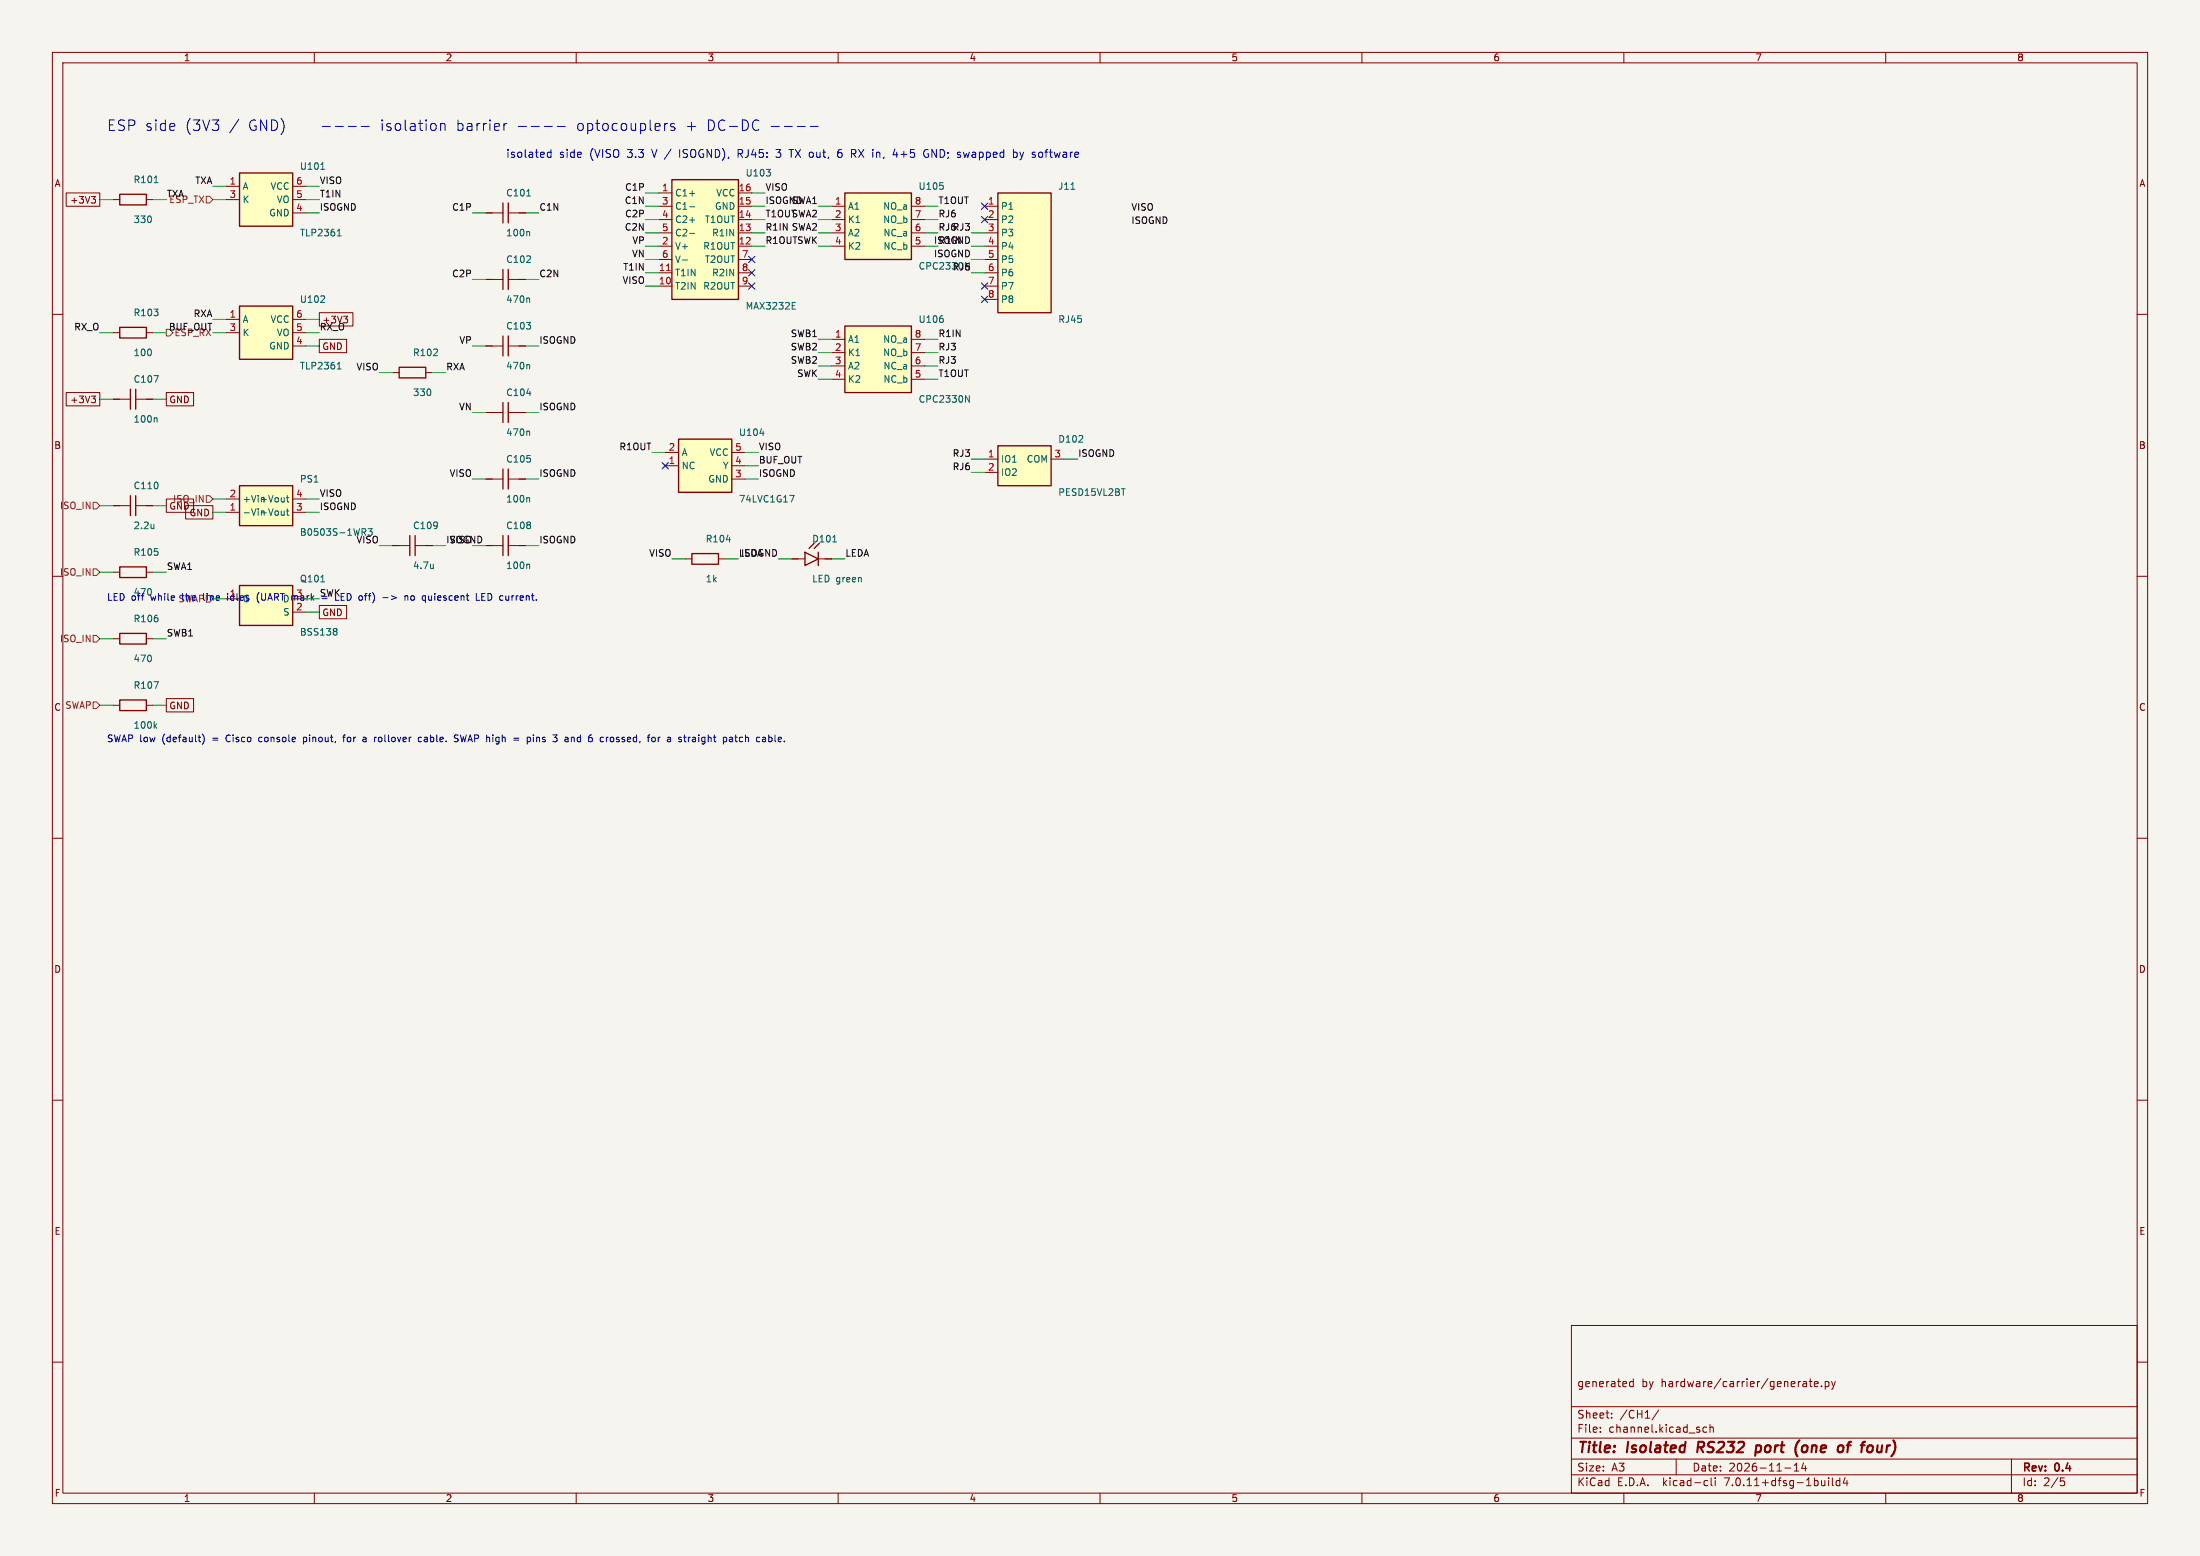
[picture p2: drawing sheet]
<svg xmlns="http://www.w3.org/2000/svg" width="420mm" height="297mm" viewBox="0 0 420 297" stroke-linecap="round" stroke-linejoin="round" font-family="sans-serif">
<path d="M0 0h420v297h-420z" fill="#f5f4ef" stroke="#f5f4ef" stroke-width=".19"/>
<g fill="none" stroke="#840000" stroke-width=".19">
<path d="M10 10h400v277h-400zM12 12h396v273h-396zM60 10v2M110 10v2M160 10v2M210 10v2M260 10v2M310 10v2M360 10v2M12.6 36.8h6.4v2.6h-6.4zM17.4 37.5h.8l-.4 .5M18 38l.2 .2v.3l-.2 .3"/>
<path d="M21.6 38.1h1.3M27.9 38.1h1.3M43.2 35.6h2.5M43.2 38.1h2.5M55.9 35.6h2.5M55.9 38.1h2.5M125.7 39.4h2.6M125.7 36.8h2.6M141 39.4h2.5M141 36.8h2.5M158.7 39.4h2.6M174 39.4h2.5"/>
<path d="M188 39.4h2.5M10 60h2M55.9 40.6h2.5M61 59.7h6.4v2.5h-6.4zM92.7 40.6h3.3M92.7 53.3h3.3M97 40.6h3.3M97 53.3h3.3M125.7 41.9h2.6M125.7 44.5h2.6M125.7 47h2.6M125.7 49.5h2.6"/>
<path d="M125.7 52.1h2.6M125.7 54.6h2.6M141 41.9h2.5M141 44.5h2.5M141 47h2.5M141 49.5h2.5M141 52.1h2.5M141 54.6h2.5M158.7 41.9h2.6M158.7 44.5h2.6M158.7 47h2.6M174 41.9h2.5"/>
<path d="M174 44.5h2.5M174 47h2.5M188 41.9h2.5M188 44.5h2.5M188 47h2.5M188 49.5h2.5M188 52.1h2.5M188 54.6h2.5M188 57.2h2.5M408 60h2M12.6 74.9h6.4v2.6h-6.4zM17.4 75.6h.8l-.4 .5"/>
<path d="M18 76.1l.2 .2v.3l-.2 .3M21.6 63.5h1.3M21.6 76.2h3.3M25.9 76.2h3.3M27.9 63.5h1.3M31.7 74.9h5.3v2.6h-5.3zM43.2 63.5h2.5M43.2 61h2.5M55.9 63.5h2.5M55.9 66h2.5M55.9 61h2.5M61 64.8h5.2v2.5h-5.2z"/>
<path d="M65.6 60.4h.8l-.4 .4M66.1 60.8l.3 .3-.1 .4M74.9 71.1h1.3M81.3 71.1h1.2M92.7 66h3.3M92.7 78.7h3.3M97 66h3.3M97 78.7h3.3M158.7 64.8h2.6M158.7 67.3h2.6M158.7 69.9h2.6M158.7 72.4h2.6"/>
<path d="M174 64.8h2.5M174 67.3h2.5M174 69.9h2.5M174 72.4h2.5M21.6 96.5h3.3M25.9 96.5h3.3M31.7 95.2h5.3v2.6h-5.3zM35.4 96.5h5.2v2.6h-5.2zM43.2 97.8h2.5M43.2 95.3h2.5M55.9 97.8h2.5M55.9 95.3h2.5"/>
<path d="M92.7 91.4h3.3M97 91.4h3.3M126.6 88.5l.8 .8M127 88.9h2.5M127 86.4h2.5M127.4 88.5l-.8 .8M139.7 91.4h2.5M139.7 88.9h2.5M139.7 86.4h2.5M188 87.6h2.5M188 90.2h2.5M200.7 87.6h2.5"/>
<path d="M10 110h2M21.6 109.2h1.3M27.9 109.2h1.3M43.2 114.3h2.5M55.9 114.3h2.5M55.9 116.8h2.5M61 115.6h5.2v2.5h-5.2zM74.9 104.1h3.3M79.2 104.1h3.3M92.7 104.1h3.3M97 104.1h3.3M130.8 106.7h1.3"/>
<path d="M137.2 106.7h1.2M151.1 106.7h2.6M156.2 106.7h2.5M408 110h2M21.6 121.9h1.3M21.6 134.6h1.3M27.9 121.9h1.3M27.9 134.6h1.3M31.7 133.3h5.3v2.6h-5.3zM10 160h2M408 160h2M10 210h2"/>
<path d="M408 210h2M10 260h2M300 253h108v32h-108zM408 260h2M300 278.5h108M300 274.5h108M300 268.5h108M305.5 273.2v.2M305.5 272.5v.1M307.7 270.5v.2M307.7 269.8v.1M311.8 263.2v1.5"/>
<path d="M311.8 263.8l-.4-.1-.3 .3 .1 .6h.6M316.7 269.1l-1.3 1.9M320 278.5v3M325.8 272.5l-.4-.1-.3 .3 .1 .6h.6M326.4 272.5l.3-.1 .3 .1 .1 .9M326.4 271.9v1.5M342.5 279.7l.4-.4v1.5M344.3 279.2l-.4 1.1h1M344.7 279.8v1M344.7 263.7l.2 .2v.8M344.9 264.6l-.5 .1M344.9 264l-.5 .1"/>
<path d="M345.4 263.7h.5M345.6 263.2v1.3l.3 .2M346.4 264.2l.7-.2-.1-.2-.4-.1-.2 .2v.7h.6M347.7 264.5v.2M348.4 263.8l.5-.1 .3 .3-.2 .6h-.6M348.4 263.7v1.5M349.7 263.7l.3 1M350 264.7l-.3 .5M350.4 263.7l-.4 1M384 278.5v6.5M60 285v2M110 285v2"/>
<path d="M160 285v2M210 285v2M260 285v2M300 281.5h108M310 285v2M325.6 282.6l.4 .1M326 283.5l-.4 .1M326.7 282.1v1.3l.2 .2M327.4 282.1v.1M327.4 282.6v1M340.7 280.2h1.2M342.5 280.8h.9"/>
<path d="M349.1 282.1v.1M349.1 282.6v1M349.8 282.1v1.3l.2 .2M351.2 282.7l-.4-.1-.3 .3 .2 .6h.5M351.2 282.1v1.5M352.2 282l-.3 1.1h.9M352.6 282.6v1M360 285v2M393.4 282.1h.7M393.5 282.7h.4l.3 .2-.2 .6-.5 .1"/>
</g>
<path d="M324.3 275.2l-.3 2M335.2 277.1h.7M335.3 276h.8M335.3 275.9l-.2 2M343.5 274.9l-.3 .4M344.5 275.9l-.5 .4v.5l.1 .3 .5 .1M352.5 275.9h.8M353.4 275.2l-.4 .1-.1 .2-.2 1.7M358.5 275.9l-.2 1 .1 .2 .5 .1" fill="none" stroke="#840000" stroke-width=".4"/>
<g fill="#ffffc2" stroke="#ffffc2" stroke-width=".19">
<path d="M161.3 36.8h12.7v12.7h-12.7z"/>
<path d="M45.7 111.8h10.2v7.6h-10.2z"/>
<path d="M190.5 36.8h10.2v22.9h-10.2z"/>
<path d="M45.7 33h10.2v10.2h-10.2z"/>
<path d="M45.7 58.4h10.2v10.2h-10.2z"/>
<path d="M128.3 34.3h12.7v22.9h-12.7z"/>
<path d="M161.3 62.2h12.7v12.7h-12.7z"/>
<path d="M45.7 92.7h10.2v7.6h-10.2z"/>
<path d="M129.5 83.8h10.2v10.2h-10.2z"/>
<path d="M190.5 85.1h10.2v7.6h-10.2z"/>
</g>
<g fill="none" stroke="#840000" stroke-width=".25">
<path d="M22.9 37.1h5v2h-5zM45.7 33h10.2v10.2h-10.2zM96 38.7v3.8M97 38.7v3.8M128.3 34.3h12.7v22.9h-12.7zM161.3 36.8h12.7v12.7h-12.7zM190.5 36.8h10.2v22.9h-10.2zM45.7 58.4h10.2v10.2h-10.2zM96 51.4v3.8M97 51.4v3.8M22.9 62.5h5v2h-5zM24.9 74.3v3.8"/>
<path d="M25.9 74.3v3.8M76.2 70.1h5.1v2h-5.1zM96 64.1v3.8M96 76.8v3.8M97 64.1v3.8M97 76.8v3.8M161.3 62.2h12.7v12.7h-12.7zM24.9 94.6v3.8M25.9 94.6v3.8M45.7 92.7h10.2v7.6h-10.2zM96 89.5v3.8M97 89.5v3.8"/>
<path d="M129.5 83.8h10.2v10.2h-10.2zM190.5 85.1h10.2v7.6h-10.2zM22.9 108.2h5v2h-5zM45.7 111.8h10.2v7.6h-10.2zM78.2 102.2v3.8M79.2 102.2v3.8M96 102.2v3.8M97 102.2v3.8M132.1 105.7h5.1v2h-5.1zM153.7 105.4l2.5 1.3-2.5 1.3zM155.4 103.7l-1 1M156.2 105.4v2.6"/>
<path d="M156.4 103.7l-1 1M22.9 120.9h5v2h-5zM22.9 133.6h5v2h-5z"/>
</g>
<g fill="none" stroke="#006464" stroke-width=".19">
<path d="M29.4 34.9h.8M61.3 32.3h.7M100.6 37.4h.7M131.7 36.9h.9M131.7 39.5h.9M146.3 32.3h.8l-.5 .5M147 32.9v.6M180 35.5v.5M204.5 36.1h.7M61.2 57.7h.8M61.9 56.6v.4M64.4 45h.7"/>
<path d="M64.5 44.1l.3-.3v1.2M100.9 44.2l.2 .2v.6M100.9 56.9l.2 .2v.6M130.3 49.6h.9M131.7 42h.9M131.7 44.5h.9M151.2 57.7h.6M151.2 59h.6M29.4 71.7h.8l-.5 1.3M29.8 79.7l.2 .2v.7M64.4 70.4h.7M64.5 69.5l.3-.3v1.2"/>
<path d="M100.6 75.1h.7M100.9 69.6l.2 .2v.6M180 60.9v.5M184.3 75.5l.7 1.3v-1.3M54.7 97.5h.5M54.7 95h.5M54.8 94.6v1l.4 .2M54.8 97.1v1.1l.4 .2M100.9 82.3l.2 .2v.6M100.9 95l.2 .2v.6M145.1 82.7h.8M150.8 94.6h.8l-.5 1.2"/>
<path d="M214.1 93.3h.7M29.4 100.1v.8M29.4 100.8h-.1M61.3 111.1h.7M64.1 120l.2 .2-.2 .3 .2 .2v.3l-.2 .2M69.1 100.9h.5l.2 .3-.1 .3-.6 .1M69.4 101.6l.4 .6M70.3 100.9h.7l-.4 .5 .4 .1v.4M82.7 107.7v.8M82.7 108.4v.1M100.9 107.7l.2 .2v.6M138.7 103h.7"/>
<path d="M159 103.4h.7M29.4 130.1h.8l-.5 1.3M29.6 138.5l.3 .5M29.9 138.2l-.5 .4"/>
</g>
<path d="M127.2 51.7h.8" fill="none" stroke="#a90000" stroke-width=".19"/>
<path d="M39.4 37.5h.6l.6 .6-.6 .6h-.6zM31.7 62.9h.7l.6 .6-.6 .6h-.7zM17.8 95.9h.6l.6 .6-.6 .7h-.6zM39.4 94.6h.6l.6 .7-.6 .6h-.6zM17.8 108.6h.6l.6 .6-.6 .7h-.6zM17.8 134h.6l.6 .6-.6 .7h-.6zM17.8 121.3h.6l.6 .6-.6 .7h-.6z" fill="none" stroke="#725600" stroke-width=".19"/>
<g fill="none" stroke="#0000c2" stroke-width=".19">
<path d="M45.6 22.8l-1.8 2.6M61.5 24.1h1.6M64 24.1h1.5M66.5 24.1h1.5M69 24.1h1.5M84.1 23.6v1.3M84.1 23.8a.5 .5 0 0 1 .9 .1v1M96.2 23.6v1.3M96.8 23.6l-.4 .1-.2 .2M99 24.1h1.5M101.4 24.1h1.6M103.9 24.1h1.5"/>
<path d="M105.2 28.5v1.5M105.2 29.1l-.4-.1-.3 .3 .1 .7h.6M106.4 24.1h1.5M126.9 23.6v1.3M127.4 23.6l-.3 .1-.2 .2M128.8 23.7l-.5-.1-.3 .3 .1 .2 .7 .2v.5h-.8M140.9 29.3h.6M141.5 28.5h-.6v1.5M144.8 23l.1 .1M144.9 24.7l-.1 .1M147.3 24.1h1.5M148.1 29.9l.7 .1"/>
<path d="M148.1 28.5h.9M149.7 24.1h1.6M150.6 28.5h.9M151 28.5v1.5M152.2 24.1h1.5M154.7 24.1h1.5M160.6 28.5a.59 .59 0 0 0-.7 .7l.1 .7 .2 .1h.4M160.6 29.2l-.4-.1-.3 .3M162.5 28.5h.6l.3 .3-.1 .5h-.8M162.9 29.3l.5 .7M170.5 29.5h.9M171.2 29v1"/>
<path d="M177 29.4h.3l-.1 .6h-.4l-.3-.2M177.2 28.6l-.4-.1-.3 .3M193.6 29h.3l.3 .3-.1 .6-.5 .1M194.7 29l.3 1M195 30l-.3 .5M195.4 29l-.4 1M198.5 29l.4 .1M198.9 30h-.4M49.4 113.2a1.53 1.53 0 0 0 0 1.8M73.1 114.1h1M77.3 113.7v.9M77.3 113.8l.2-.1 .3 .1 .1 .8"/>
<path d="M78.9 113.7l-.4 .1-.1 .2 .1 .5 .4 .1M81.8 114.4l.2 .2 .3-.1M90.9 114.6h.6M92 113.9h.4M92.6 113.3h-.6v1.3h.6M37.8 140.7h.5M38.2 141.6h.1M38.6 140.1a1.49 1.49 0 0 1 0 2M49.5 140.8l-.1 .2 .1 .5M57.9 141.5l.4 .1M57.9 140.7v1.3M58.3 140.7l-.4 .1"/>
<path d="M65.4 140.7h.5M65.9 140.3l-.3 .2v1.1M69.3 140.8h.5l.1 .8M69.3 141.5h.6M69.9 141l-.6 .1M72.5 140.7l-.3 .3v.3l.3 .3M80.5 140.8l-.4-.1-.3 .3 .2 .5h.5M86.7 140.7l.8 .5-.3 .4-.5-.1M87.5 140.3h-.5l-.3 .2M87.9 140.3l.3 1.3M98 140.9h1M98 141.3h1"/>
<path d="M101.8 140.3v.1M101.8 140.7v.9M102.4 140.7v.9M102.5 140.8h-.1M114.8 140.7l-.2 .3v.3l.2 .3M116.7 140.7l.4 .1 .1 .2-.1 .5-.4 .1M125 140.8v.7M125.7 140.7v.9M126 140.7l-.3 .3M129.7 140.7l.4 .1M129.7 141.1l.4 .1v.2l-.2 .2h-.2M132.3 140.7h.3l.2 .2"/>
<path d="M132.8 141.5l-.5 .1M132.8 141l-.5 .1M140.3 140.7h.5M140.5 140.3v1.1l.3 .2M141.6 140.7l-.3 .1-.2 .2 .1 .5 .4 .1M146.9 140.7h.2l.3 .3-.1 .5-.4 .1M147.9 140.3v1.1l.2 .2"/>
</g>
<g fill="none" stroke="#009600" stroke-width=".19">
<path d="M19 38.1h2.6M29.2 38.1h2.5M40.6 38.1h2.6M40.6 35.6h2.6M58.4 38.1h2.6M58.4 35.6h2.6M123.2 39.4h2.5M123.2 36.8h2.5M143.5 39.4h2.5M143.5 36.8h2.5M156.2 39.4h2.5M176.5 39.4h2.6"/>
<path d="M58.4 40.6h2.6M90.2 40.6h2.5M90.2 53.3h2.5M100.3 40.6h2.6M100.3 53.3h2.6M123.2 47h2.5M123.2 44.5h2.5M123.2 41.9h2.5M123.2 49.5h2.5M123.2 52.1h2.5M123.2 54.6h2.5M143.5 47h2.5"/>
<path d="M143.5 44.5h2.5M143.5 41.9h2.5M156.2 47h2.5M156.2 44.5h2.5M156.2 41.9h2.5M176.5 47h2.6M176.5 44.5h2.6M176.5 41.9h2.6M185.4 47h2.6M185.4 44.5h2.6M185.4 49.5h2.6M185.4 52.1h2.6"/>
<path d="M19 63.5h2.6M19 76.2h2.6M29.2 63.5h2.5M29.2 76.2h2.5M40.6 63.5h2.6M40.6 61h2.6M58.4 63.5h2.6M58.4 66h2.6M58.4 61h2.6M72.4 71.1h2.5M82.5 71.1h2.6M90.2 78.7h2.5"/>
<path d="M90.2 66h2.5M100.3 78.7h2.6M100.3 66h2.6M156.2 69.9h2.5M156.2 72.4h2.5M156.2 64.8h2.5M156.2 67.3h2.5M176.5 69.9h2.6M176.5 72.4h2.6M176.5 64.8h2.6M176.5 67.3h2.6M19 96.5h2.6"/>
<path d="M29.2 96.5h2.5M40.6 97.8h2.6M40.6 95.3h2.6M58.4 97.8h2.6M58.4 95.3h2.6M90.2 91.4h2.5M100.3 91.4h2.6M124.5 86.4h2.5M142.2 91.4h2.6M142.2 88.9h2.6M142.2 86.4h2.6M185.4 87.6h2.6"/>
<path d="M185.4 90.2h2.6M203.2 87.6h2.5M19 109.2h2.6M29.2 109.2h2.5M40.6 114.3h2.6M58.4 116.8h2.6M72.4 104.1h2.5M82.5 104.1h2.6M90.2 104.1h2.5M100.3 104.1h2.6M128.3 106.7h2.5M138.4 106.7h2.6"/>
<path d="M148.6 106.7h2.5M158.7 106.7h2.6M19 121.9h2.6M19 134.6h2.6M29.2 121.9h2.5M29.2 134.6h2.5"/>
</g>
<g fill="none" stroke="#000084" stroke-width=".19">
<path d="M187.4 38.8l1.2 1.2M188.6 38.8l-1.2 1.2M142.9 51.5l1.2 1.2M142.9 48.9l1.2 1.2M142.9 54l1.2 1.2M144.1 51.5l-1.2 1.2M144.1 48.9l-1.2 1.2M144.1 54l-1.2 1.2M187.4 54l1.2 1.2M187.4 41.3l1.2 1.2M187.4 56.5l1.2 1.3M188.6 54l-1.2 1.2"/>
<path d="M188.6 41.3l-1.2 1.2M188.6 56.5l-1.2 1.3M126.4 88.3l1.2 1.2M127.6 88.3l-1.2 1.2"/>
</g>
<g font-size="2.8" fill="#0000c2">
<text x="20.3" y="25.2">ESP side</text>
<text x="35.3" y="25.2">(3V3</text>
<text x="47.4" y="25.2">GND)</text>
<text x="72.4" y="25.2">isolation</text>
<text x="87" y="25.2">barrier</text>
<text x="110" y="25.2">optocouplers</text>
<text x="131" y="25.2">+</text>
<text x="135" y="25.2">DC-DC</text>
</g>
<g font-size="2.8" fill="#840000">
<text x="301" y="277.9">Title:</text>
<text x="310.6" y="277.9">Isolated</text>
<text x="324.9" y="277.9">RS232</text>
<text x="336.8" y="277.9">port</text>
<text x="345.1" y="277.9">(one</text>
<text x="354.1" y="277.9">of</text>
<text x="359.4" y="277.9">four)</text>
</g>
<g font-size="2.1" fill="#0000c2">
<text x="96.5" y="30.2">isolated</text>
<text x="106.7" y="30.2">side</text>
<text x="112.6" y="30.2">(VISO</text>
<text x="119.9" y="30.2">3.3</text>
<text x="124.8" y="30.2">V /</text>
<text x="130.2" y="30.2">ISOGND),</text>
<text x="141.5" y="30.2">RJ45:</text>
<text x="149.1" y="30.2">3</text>
<text x="151.8" y="30.2">TX out,</text>
<text x="161.2" y="30.2">6</text>
<text x="164" y="30.2">RX in,</text>
<text x="172.3" y="30.2">4+5</text>
<text x="178.3" y="30.2">GND; swapped</text>
<text x="195.7" y="30.2">by</text>
<text x="199.5" y="30.2">software</text>
</g>
<g font-size="2.1" fill="#840000">
<text x="301" y="265">generated</text>
<text x="313.4" y="265">by</text>
<text x="317.2" y="265">hardware/carrier/generate.py</text>
<text x="301" y="273.7">File:</text>
<text x="301" y="271">Sheet:</text>
<text x="307.1" y="273.7">channel.kicad_sch</text>
<text x="309.2" y="271">/CH1/</text>
<text x="301" y="281.1">Size:</text>
<text x="307.6" y="281.1">A3</text>
<text x="323" y="281.1">Date:</text>
<text x="330" y="281.1">2026-11-14</text>
<text x="386" y="281.3">Rev:</text>
<text x="392.4" y="281.3">0.4</text>
<text x="301" y="283.9">KiCad</text>
<text x="308.7" y="283.9">E.D.A.</text>
<text x="317.6" y="283.9">kicad-cli</text>
<text x="329.5" y="283.9">7.0.11+dfsg-1build4</text>
<text x="386" y="283.9">Id:</text>
<text x="390.1" y="283.9">2/5</text>
</g>
<g font-size="1.8" fill="#840000">
<text x="35" y="11.9">1</text>
<text x="85" y="11.9">2</text>
<text x="135" y="11.9">3</text>
<text x="185" y="11.9">4</text>
<text x="235" y="11.9">5</text>
<text x="285" y="11.9">6</text>
<text x="335" y="11.9">7</text>
<text x="385" y="11.9">8</text>
<text x="10.3" y="35.9">A</text>
<text x="408.3" y="35.9">A</text>
<text x="13.3" y="39.1">+3V3</text>
<text x="61.4" y="67">GND</text>
<text x="13.3" y="77.2">+3V3</text>
<text x="32.2" y="77.2">GND</text>
<text x="10.3" y="85.9">B</text>
<text x="408.2" y="85.9">B</text>
<text x="32.2" y="97.5">GND</text>
<text x="36.1" y="98.7">GND</text>
<text x="61.4" y="117.8">GND</text>
<text x="10.3" y="135.9">C</text>
<text x="32.2" y="135.6">GND</text>
<text x="408.2" y="135.9">C</text>
<text x="10.3" y="185.9">D</text>
<text x="408.2" y="185.9">D</text>
<text x="10.3" y="235.9">E</text>
<text x="408.3" y="235.9">E</text>
<text x="10.3" y="285.9">F</text>
<text x="35" y="286.9">1</text>
<text x="85" y="286.9">2</text>
<text x="135" y="286.9">3</text>
<text x="185" y="286.9">4</text>
<text x="235" y="286.9">5</text>
<text x="285" y="286.9">6</text>
<text x="335" y="286.9">7</text>
<text x="385" y="286.9">8</text>
<text x="408.3" y="285.9">F</text>
</g>
<g font-size="1.8" fill="#006464">
<text x="25.4" y="35.2">R101</text>
<text x="57.2" y="32.6">U101</text>
<text x="142.2" y="33.9">U103</text>
<text x="46.2" y="36.4">A</text>
<text x="46.2" y="39">K</text>
<text x="51.3" y="41.5">GND</text>
<text x="51.5" y="36.4">VCC</text>
<text x="52.7" y="39">VO</text>
<text x="96.5" y="37.7">C101</text>
<text x="128.8" y="37.7">C1+</text>
<text x="128.8" y="40.2">C1-</text>
<text x="136.4" y="40.2">GND</text>
<text x="136.6" y="37.7">VCC</text>
<text x="161.8" y="40.2">A1</text>
<text x="168.5" y="40.2">NO_a</text>
<text x="175.3" y="36.4">U105</text>
<text x="191" y="40.2">P1</text>
<text x="201.9" y="36.4">J11</text>
<text x="25.4" y="42.8">330</text>
<text x="57.2" y="45.3">TLP2361</text>
<text x="96.5" y="45.3">100n</text>
<text x="128.8" y="47.9">V+</text>
<text x="128.8" y="42.8">C2+</text>
<text x="128.8" y="45.3">C2-</text>
<text x="134.2" y="47.9">R1OUT</text>
<text x="134.5" y="42.8">T1OUT</text>
<text x="135.8" y="45.3">R1IN</text>
<text x="161.8" y="42.8">K1</text>
<text x="161.8" y="45.3">A2</text>
<text x="161.8" y="47.9">K2</text>
<text x="168.5" y="42.8">NO_b</text>
<text x="168.6" y="47.9">NC_b</text>
<text x="168.6" y="45.3">NC_a</text>
<text x="191" y="42.8">P2</text>
<text x="191" y="45.3">P3</text>
<text x="191" y="47.9">P4</text>
<text x="96.5" y="50.4">C102</text>
<text x="128.8" y="52.9">T1IN</text>
<text x="128.8" y="50.4">V-</text>
<text x="134.5" y="50.4">T2OUT</text>
<text x="135.8" y="52.9">R2IN</text>
<text x="175.3" y="51.7">CPC2330N</text>
<text x="191" y="50.4">P5</text>
<text x="191" y="52.9">P6</text>
<text x="57.2" y="58">U102</text>
<text x="96.5" y="58">470n</text>
<text x="128.8" y="55.5">T2IN</text>
<text x="134.2" y="55.5">R2OUT</text>
<text x="142.2" y="59.3">MAX3232E</text>
<text x="191" y="55.5">P7</text>
<text x="191" y="58">P8</text>
<text x="25.4" y="60.6">R103</text>
<text x="46.2" y="61.8">A</text>
<text x="46.2" y="64.4">K</text>
<text x="51.5" y="61.8">VCC</text>
<text x="52.7" y="64.4">VO</text>
<text x="96.5" y="63.1">C103</text>
<text x="161.8" y="65.6">A1</text>
<text x="168.5" y="65.6">NO_a</text>
<text x="175.3" y="61.8">U106</text>
<text x="201.9" y="61.8">RJ45</text>
<text x="25.4" y="68.2">100</text>
<text x="51.3" y="66.9">GND</text>
<text x="57.2" y="70.7">TLP2361</text>
<text x="78.7" y="68.2">R102</text>
<text x="96.5" y="70.7">470n</text>
<text x="161.8" y="68.2">K1</text>
<text x="161.8" y="70.7">A2</text>
<text x="168.5" y="68.2">NO_b</text>
<text x="168.6" y="70.7">NC_a</text>
<text x="25.4" y="73.3">C107</text>
<text x="78.7" y="75.8">330</text>
<text x="96.5" y="75.8">C104</text>
<text x="161.8" y="73.3">K2</text>
<text x="168.6" y="73.3">NC_b</text>
<text x="175.3" y="77.1">CPC2330N</text>
<text x="25.4" y="80.9">100n</text>
<text x="96.5" y="83.4">470n</text>
<text x="141" y="83.4">U104</text>
<text x="96.5" y="88.5">C105</text>
<text x="130" y="89.8">NC</text>
<text x="130" y="87.2">A</text>
<text x="135.4" y="87.2">VCC</text>
<text x="137.9" y="89.8">Y</text>
<text x="191" y="88.5">IO1</text>
<text x="195.9" y="88.5">COM</text>
<text x="201.9" y="84.7">D102</text>
<text x="25.4" y="93.6">C110</text>
<text x="57.2" y="92.3">PS1</text>
<text x="135.1" y="92.3">GND</text>
<text x="191" y="91">IO2</text>
<text x="201.9" y="94.8">PESD15VL2BT</text>
<text x="25.4" y="101.2">2.2u</text>
<text x="46.2" y="98.7">-Vin-Vout</text>
<text x="46.2" y="96.1">+Vin+Vout</text>
<text x="78.7" y="101.2">C109</text>
<text x="96.5" y="101.2">C108</text>
<text x="96.5" y="96.1">100n</text>
<text x="141" y="96.1">74LVC1G17</text>
<text x="25.4" y="106.3">R105</text>
<text x="57.2" y="102.5">B0503S-1WR3</text>
<text x="134.6" y="103.7">R104</text>
<text x="154.9" y="103.7">D101</text>
<text x="57.2" y="111.4">Q101</text>
<text x="78.7" y="108.8">4.7u</text>
<text x="96.5" y="108.8">100n</text>
<text x="134.6" y="111.4">1k</text>
<text x="154.9" y="111.4">LED green</text>
<text x="25.4" y="119">R106</text>
<text x="54" y="117.7">S</text>
<text x="57.2" y="121.5">BSS138</text>
<text x="25.4" y="126.6">470</text>
<text x="25.4" y="131.7">R107</text>
<text x="25.4" y="139.3">100k</text>
</g>
<g font-size="1.8" fill="#0f0f0f">
<text x="37.2" y="35.2">TXA</text>
<text x="61" y="35.2">VISO</text>
<text x="31.7" y="37.7">TXA</text>
<text x="61" y="37.7">T1IN</text>
<text x="61" y="40.3">ISOGND</text>
<text x="86.2" y="40.3">C1P</text>
<text x="102.9" y="40.3">C1N</text>
<text x="119.2" y="39">C1N</text>
<text x="119.2" y="36.5">C1P</text>
<text x="119.2" y="41.6">C2P</text>
<text x="146" y="36.5">VISO</text>
<text x="146" y="41.6">T1OUT</text>
<text x="146" y="39">ISOGND</text>
<text x="151" y="41.6">SWA2</text>
<text x="151" y="39">SWA1</text>
<text x="179.1" y="39">T1OUT</text>
<text x="179.1" y="41.6">RJ6</text>
<text x="215.9" y="40.3">VISO</text>
<text x="119.2" y="44.1">C2N</text>
<text x="120.6" y="46.6">VP</text>
<text x="146" y="44.1">R1IN SWA2</text>
<text x="146" y="46.6">R1OUTSWK</text>
<text x="178.2" y="46.6">ISOGND</text>
<text x="179.1" y="44.1">RJ6RJ3</text>
<text x="179.1" y="46.6">R1IN</text>
<text x="215.9" y="42.8">ISOGND</text>
<text x="86.2" y="53">C2P</text>
<text x="102.9" y="53">C2N</text>
<text x="118.9" y="51.7">T1IN</text>
<text x="120.6" y="49.2">VN</text>
<text x="178.2" y="49.2">ISOGND</text>
<text x="181.8" y="51.7">RJ6</text>
<text x="118.8" y="54.3">VISO</text>
<text x="14.1" y="63.2">RX_O</text>
<text x="32.2" y="63.2">BUF_OUT</text>
<text x="33.2" y="64.4">ESP_RX</text>
<text x="36.9" y="60.6">RXA</text>
<text x="61" y="63.2">RX_O</text>
<text x="61.4" y="61.9">+3V3</text>
<text x="87.6" y="65.7">VP</text>
<text x="102.9" y="65.7">ISOGND</text>
<text x="150.9" y="64.4">SWB1</text>
<text x="179.1" y="64.4">R1IN</text>
<text x="68" y="70.8">VISO</text>
<text x="85.1" y="70.8">RXA</text>
<text x="150.9" y="67">SWB2</text>
<text x="150.9" y="69.5">SWB2</text>
<text x="179.1" y="67">RJ3</text>
<text x="179.1" y="69.5">RJ3</text>
<text x="152.1" y="72">SWK</text>
<text x="179.1" y="72">T1OUT</text>
<text x="87.5" y="78.4">VN</text>
<text x="102.9" y="78.4">ISOGND</text>
<text x="118.1" y="86">R1OUT</text>
<text x="144.8" y="86">VISO</text>
<text x="144.8" y="88.6">BUF_OUT</text>
<text x="181.8" y="87.3">RJ3</text>
<text x="181.8" y="89.8">RJ6</text>
<text x="205.7" y="87.3">ISOGND</text>
<text x="61" y="94.9">VISO</text>
<text x="85.7" y="91.1">VISO</text>
<text x="102.9" y="91.1">ISOGND</text>
<text x="144.8" y="91.1">ISOGND</text>
<text x="61" y="97.4">ISOGND</text>
<text x="68" y="103.8">VISO</text>
<text x="85.1" y="103.8">ISOGND</text>
<text x="85.7" y="103.8">VISO</text>
<text x="102.9" y="103.8">ISOGND</text>
<text x="123.8" y="106.3">VISO</text>
<text x="141" y="106.3">LEDA</text>
<text x="141.4" y="106.3">ISOGND</text>
<text x="161.3" y="106.3">LEDA</text>
<text x="31.7" y="108.9">SWA1</text>
<text x="31.7" y="121.6">SWB1</text>
</g>
<g font-size="1.8" fill="#a90000">
<text x="43.7" y="35.3">1</text>
<text x="56.4" y="35.3">6</text>
<text x="43.7" y="37.8">3</text>
<text x="56.4" y="40.4">4</text>
<text x="56.4" y="37.8">5</text>
<text x="126.3" y="36.6">1</text>
<text x="126.3" y="39.1">3</text>
<text x="126.3" y="41.7">4</text>
<text x="140.9" y="41.7">14</text>
<text x="140.9" y="39.1">15</text>
<text x="140.9" y="36.6">16</text>
<text x="159.3" y="39.1">1</text>
<text x="159.3" y="41.7">2</text>
<text x="174.6" y="41.7">7</text>
<text x="174.6" y="39.1">8</text>
<text x="188.5" y="39.1">1</text>
<text x="188.5" y="41.7">2</text>
<text x="126.3" y="46.7">2</text>
<text x="126.3" y="44.2">5</text>
<text x="140.9" y="46.7">12</text>
<text x="140.9" y="44.2">13</text>
<text x="159.3" y="44.2">3</text>
<text x="159.3" y="46.7">4</text>
<text x="174.6" y="46.7">5</text>
<text x="174.6" y="44.2">6</text>
<text x="188.5" y="44.2">3</text>
<text x="188.5" y="46.7">4</text>
<text x="125.7" y="51.8">11</text>
<text x="126.3" y="49.3">6</text>
<text x="141.5" y="49.3">7</text>
<text x="141.5" y="51.8">8</text>
<text x="188.5" y="49.3">5</text>
<text x="188.5" y="51.8">6</text>
<text x="125.7" y="54.4">10</text>
<text x="141.5" y="54.4">9</text>
<text x="188.5" y="54.4">7</text>
<text x="188.5" y="56.9">8</text>
<text x="43.7" y="60.7">1</text>
<text x="43.7" y="63.2">3</text>
<text x="56.4" y="65.8">4</text>
<text x="56.4" y="63.2">5</text>
<text x="56.4" y="60.7">6</text>
<text x="159.3" y="64.5">1</text>
<text x="174.6" y="64.5">8</text>
<text x="159.3" y="67.1">2</text>
<text x="159.3" y="69.6">3</text>
<text x="174.6" y="69.6">6</text>
<text x="174.6" y="67.1">7</text>
<text x="159.3" y="72.1">4</text>
<text x="174.6" y="72.1">5</text>
<text x="127.6" y="88.6">1</text>
<text x="127.6" y="86.1">2</text>
<text x="140.3" y="88.6">4</text>
<text x="140.3" y="86.1">5</text>
<text x="188.5" y="87.4">1</text>
<text x="188.5" y="89.9">2</text>
<text x="201.2" y="87.4">3</text>
<text x="43.7" y="95">2</text>
<text x="56.4" y="95">4</text>
<text x="140.3" y="91.2">3</text>
<text x="43.7" y="97.5">1</text>
<text x="56.4" y="97.5">3</text>
<text x="56.4" y="116.6">2</text>
</g>
<g font-size="1.8" fill="#725600">
<text x="32.2" y="39">ESP_TX</text>
<text x="11.3" y="97.4">ISO_IN</text>
<text x="32.9" y="96.1">ISO_IN</text>
<text x="11.3" y="110.1">ISO_IN</text>
<text x="11.3" y="122.8">ISO_IN</text>
<text x="12.4" y="135.5">SWAP</text>
</g>
<g font-size="1.8" fill="#0000c2">
<text x="25.4" y="113.9">470</text>
<text x="61" y="114">SWK</text>
<text x="20.3" y="114.8">LED off</text>
<text x="28.9" y="114.8">while SWAPline</text>
<text x="35" y="114.8">the</text>
<text x="43.7" y="114">1</text>
<text x="44" y="114.8">idles</text>
<text x="46.2" y="115.2">G</text>
<text x="49.9" y="114.8">(UART</text>
<text x="53.9" y="115.2">D</text>
<text x="56.4" y="114">3</text>
<text x="65.4" y="114.8">LED off)</text>
<text x="74.9" y="114.8">-&gt;</text>
<text x="79.3" y="114.8">no</text>
<text x="82.8" y="114.8">quiescent</text>
<text x="93.3" y="114.8">LED current.</text>
<text x="20.3" y="141.8">SWAP low</text>
<text x="31.1" y="141.8">(default)</text>
<text x="40.8" y="141.8">=</text>
<text x="43.6" y="141.8">Cisco</text>
<text x="50" y="141.8">console</text>
<text x="58.7" y="141.8">pinout,</text>
<text x="66.6" y="141.8">for</text>
<text x="70.5" y="141.8">a</text>
<text x="72.9" y="141.8">rollover</text>
<text x="81.5" y="141.8">cable.</text>
<text x="88.5" y="141.8">SWAP high</text>
<text x="100.2" y="141.8">=</text>
<text x="103" y="141.8">pins</text>
<text x="108.2" y="141.8">3</text>
<text x="110.6" y="141.8">and</text>
<text x="115.4" y="141.8">6</text>
<text x="117.8" y="141.8">crossed,</text>
<text x="127.1" y="141.8">for</text>
<text x="131" y="141.8">a</text>
<text x="133.4" y="141.8">straight</text>
<text x="142" y="141.8">patch</text>
<text x="148.6" y="141.8">cable.</text>
</g>
<text font-size="1.8" fill="#009600" x="56.7" y="114.8">mark</text>
</svg>
